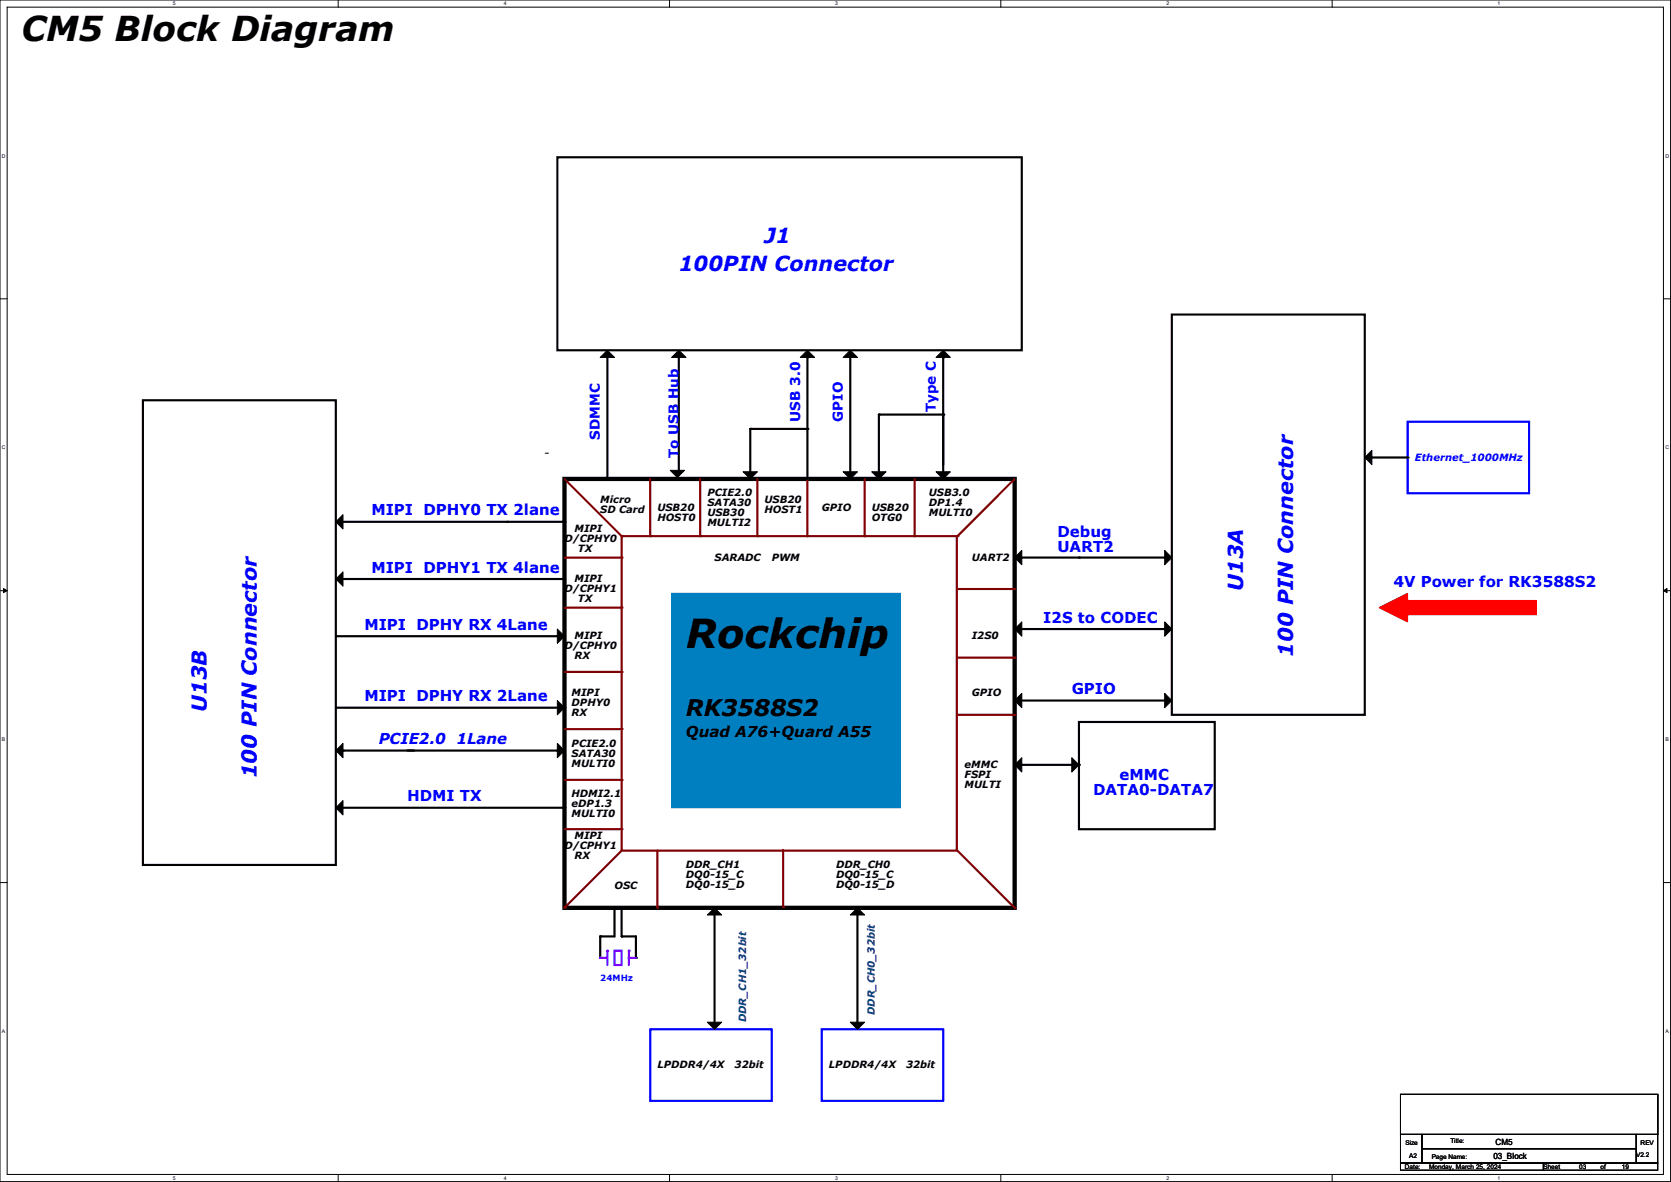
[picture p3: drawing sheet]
<svg xmlns="http://www.w3.org/2000/svg" width="297mm" height="210mm" viewBox="0 0 297 210" stroke-linecap="round" stroke-linejoin="round" font-family="sans-serif">
<g fill="none" stroke="#000" stroke-width=".18">
<path d="M0 0h296.9v209.9h-296.9zM1.3 1.3h294.4v207.4h-294.4zM60.1 0v1.3M119 0v1.3M177.9 0v1.3M236.8 0v1.3M0 53.1h1.3M295.7 53.1h1.2M0 104.9h1.3M.6 104.6l.7 .3-.7 .4zM295.7 104.9l.6-.3v.7zM295.7 104.9h1.2"/>
<path d="M0 156.8h1.3M295.7 156.8h1.2M60.1 208.7v1.2M119 208.7v1.2M177.9 208.7v1.2M236.8 208.7v1.2"/>
</g>
<path d="M.6 104.6l.7 .3-.7 .4zM295.7 104.9l.6-.3v.7z" fill="#000"/>
<path d="M100.3 85.1h80v76.2h-80z" fill="none" stroke="#000" stroke-width=".76"/>
<path d="M110.5 95.3h59.6v55.8h-59.6z" fill="none" stroke="#7f0000" stroke-width=".38"/>
<path d="M250.2 106.7h22.9v2.5h-22.9z" fill-rule="evenodd" fill="#f00"/>
<path d="M250.2 106.7h22.9v2.5h-22.9z" fill="none" stroke="#f00" stroke-width=".18"/>
<path d="M146.1 182.9h21.5v12.7h-21.5z" fill="none" stroke="#00f" stroke-width=".38"/>
<path d="M109.2 168.9h1.3v2.6h-1.3z" fill="none" stroke="#7f00ff" stroke-width=".38"/>
<path d="M120.7 62.2l1.2 1.3h-2.5l1.3-1.3v1.3z" fill-rule="evenodd" fill="#000"/>
<path d="M120.7 62.2l1.2 1.3h-2.5l1.3-1.3v1.3z" fill="none" stroke="#000" stroke-width=".18"/>
<path d="M245.1 108l5.1-2.6v5.1z" fill-rule="evenodd" fill="#f00"/>
<path d="M245.1 108l5.1-2.6v5.1z" fill="none" stroke="#f00" stroke-width=".18"/>
<path d="M120.7 62.7v21.1M61 92.7h29.2" fill="none" stroke="#000" stroke-width=".38"/>
<g fill="#000">
<circle cx="120.7" cy="62.7" r=".19"/>
<circle cx="90.2" cy="92.7" r=".19"/>
</g>
<g fill="#000">
<path d="M59.7 92.7l1.3-1.3v2.6z" fill-rule="evenodd"/>
<path d="M119.1 83.6h2.6l-1.3 1.2z" fill-rule="evenodd"/>
</g>
<path d="M59.7 92.7l1.3-1.3v2.6zM96.9 80.5h.4M97.3 80.5h.1M119.1 83.6h2.6l-1.3 1.2z" fill="none" stroke="#000" stroke-width=".18"/>
<path d="M100.3 85.1l10.2 10.2" fill="none" stroke="#7f0000" stroke-width=".38"/>
<circle cx="110.5" cy="95.3" r=".19" fill="#7f0000"/>
<path d="M115.6 85.1v10.2" fill="none" stroke="#7f0000" stroke-width=".38"/>
<circle cx="115.6" cy="95.3" r=".19" fill="#7f0000"/>
<path d="M124.5 85.1v10.2" fill="none" stroke="#7f0000" stroke-width=".38"/>
<circle cx="124.5" cy="95.3" r=".19" fill="#7f0000"/>
<path d="M134.6 85.1v10.2" fill="none" stroke="#7f0000" stroke-width=".38"/>
<circle cx="134.6" cy="95.3" r=".19" fill="#7f0000"/>
<path d="M143.5 85.1v10.2" fill="none" stroke="#7f0000" stroke-width=".38"/>
<circle cx="143.5" cy="95.3" r=".19" fill="#7f0000"/>
<path d="M162.6 85.1v10.2" fill="none" stroke="#7f0000" stroke-width=".38"/>
<circle cx="162.6" cy="95.3" r=".19" fill="#7f0000"/>
<path d="M180.3 85.1l-10.1 10.2" fill="none" stroke="#7f0000" stroke-width=".38"/>
<circle cx="170.2" cy="95.3" r=".19" fill="#7f0000"/>
<path d="M90.2 92.7h10.1" fill="none" stroke="#000" stroke-width=".38"/>
<circle cx="100.3" cy="92.7" r=".19" fill="#000"/>
<path d="M100.3 99.1h10.2" fill="none" stroke="#7f0000" stroke-width=".38"/>
<circle cx="110.5" cy="99.1" r=".19" fill="#7f0000"/>
<path d="M170.2 104.6h10.1" fill="none" stroke="#7f0000" stroke-width=".38"/>
<circle cx="180.3" cy="104.6" r=".19" fill="#7f0000"/>
<g fill="#000">
<path d="M61 101.6v2.5l-1.3-1.2z" fill-rule="evenodd"/>
<path d="M59.7 143.5l1.3-1.3v2.6z" fill-rule="evenodd"/>
</g>
<path d="M61 101.6v2.5l-1.3-1.2zM59.7 143.5l1.3-1.3v2.6z" fill="none" stroke="#000" stroke-width=".18"/>
<path d="M100.3 108h10.2" fill="none" stroke="#7f0000" stroke-width=".38"/>
<circle cx="110.5" cy="108" r=".19" fill="#7f0000"/>
<path d="M61 102.9h39.3M61 143.5h39.3" fill="none" stroke="#000" stroke-width=".38"/>
<g fill="#000">
<circle cx="100.3" cy="102.9" r=".19"/>
<circle cx="100.3" cy="143.5" r=".19"/>
</g>
<path d="M99.1 111.8l1.2 1.2-1.2 1.3z" fill-rule="evenodd" fill="#000"/>
<path d="M99.1 111.8l1.2 1.2-1.2 1.3z" fill="none" stroke="#000" stroke-width=".18"/>
<path d="M170.2 116.8h10.1" fill="none" stroke="#7f0000" stroke-width=".38"/>
<circle cx="180.3" cy="116.8" r=".19" fill="#7f0000"/>
<path d="M100.3 119.4h10.2" fill="none" stroke="#7f0000" stroke-width=".38"/>
<circle cx="110.5" cy="119.4" r=".19" fill="#7f0000"/>
<path d="M109.2 161.3v5.1h-2.5v3.8M110.5 161.3v5.1h2.5v3.8" fill="none" stroke="#000" stroke-width=".38"/>
<g fill="#000">
<circle cx="106.7" cy="170.2" r=".19"/>
<circle cx="106.7" cy="166.4" r=".19"/>
<circle cx="109.2" cy="161.3" r=".19"/>
<circle cx="110.5" cy="161.3" r=".19"/>
<circle cx="110.5" cy="166.4" r=".19"/>
<circle cx="113" cy="170.2" r=".19"/>
</g>
<path d="M111.8 168.9v2.6" fill="none" stroke="#7f00ff" stroke-width=".38"/>
<circle cx="111.8" cy="168.9" r=".19" fill="#7f00ff"/>
<path d="M108 168.9v2.6" fill="none" stroke="#7f00ff" stroke-width=".38"/>
<circle cx="108" cy="168.9" r=".19" fill="#7f00ff"/>
<path d="M111.8 170.2h1.2" fill="none" stroke="#7f00ff" stroke-width=".38"/>
<circle cx="111.8" cy="170.2" r=".19" fill="#7f00ff"/>
<path d="M106.7 170.2h1.3" fill="none" stroke="#7f00ff" stroke-width=".38"/>
<circle cx="106.7" cy="170.2" r=".19" fill="#7f00ff"/>
<path d="M170.2 127h10.1" fill="none" stroke="#7f0000" stroke-width=".38"/>
<circle cx="180.3" cy="127" r=".19" fill="#7f0000"/>
<path d="M99.1 124.5l1.2 1.2-1.2 1.3z" fill-rule="evenodd" fill="#000"/>
<path d="M99.1 124.5l1.2 1.2-1.2 1.3z" fill="none" stroke="#000" stroke-width=".18"/>
<path d="M100.3 129.5h10.2" fill="none" stroke="#7f0000" stroke-width=".38"/>
<circle cx="110.5" cy="129.5" r=".19" fill="#7f0000"/>
<path d="M59.7 125.7h40.6" fill="none" stroke="#000" stroke-width=".38"/>
<circle cx="100.3" cy="125.7" r=".19" fill="#000"/>
<path d="M100.3 138.6h10.2" fill="none" stroke="#7f0000" stroke-width=".38"/>
<circle cx="110.5" cy="138.6" r=".19" fill="#7f0000"/>
<g fill="#000">
<path d="M180.3 135.9l1.3-1.3v2.6z" fill-rule="evenodd"/>
<circle cx="158.7" cy="139.7" r="1.25"/>
</g>
<g fill="none" stroke="#000" stroke-width=".18">
<path d="M180.3 135.9l1.3-1.3v2.6z"/>
<circle cx="158.7" cy="139.7" r="1.25"/>
</g>
<path d="M100.3 147.3h10.2" fill="none" stroke="#7f0000" stroke-width=".38"/>
<circle cx="110.5" cy="147.3" r=".19" fill="#7f0000"/>
<path d="M110.5 151.1l-10.2 10.2" fill="none" stroke="#7f0000" stroke-width=".38"/>
<circle cx="100.3" cy="161.3" r=".19" fill="#7f0000"/>
<path d="M139.2 151v10.2" fill="none" stroke="#7f0000" stroke-width=".38"/>
<circle cx="139.2" cy="161.2" r=".19" fill="#7f0000"/>
<path d="M170.2 151.1l10.1 10.2" fill="none" stroke="#7f0000" stroke-width=".38"/>
<circle cx="180.3" cy="161.3" r=".19" fill="#7f0000"/>
<path d="M116.8 151.1v10.2" fill="none" stroke="#7f0000" stroke-width=".38"/>
<circle cx="116.8" cy="161.3" r=".19" fill="#7f0000"/>
<g fill="none" stroke="#000" stroke-width=".38">
<path d="M99.1 27.9h82.5v34.3h-82.5zM208.3 55.9h34.3v71.1h-34.3zM25.4 71.1h34.3v82.6h-34.3zM108 62.7v22.4M143.5 76.2h-10.1v7.6M143.5 63.5v21.6M167.6 63.5v20.3M167.6 73.7h-11.4v10.1M180.3 99.1h26.7M243.8 81.3h6.4M59.7 113h39.4M180.3 111.8h26.7"/>
<path d="M61 133.4h38.1M180.3 124.5h26.7M181.6 135.9h10.2M127 162.6v20M152.4 162.6v20"/>
</g>
<g fill="#000">
<circle cx="108" cy="62.7" r=".19"/>
<circle cx="133.4" cy="76.2" r=".19"/>
<circle cx="143.5" cy="76.2" r=".19"/>
<circle cx="143.5" cy="63.5" r=".19"/>
<circle cx="156.2" cy="73.7" r=".19"/>
<circle cx="167.6" cy="63.5" r=".19"/>
<circle cx="167.6" cy="73.7" r=".19"/>
<circle cx="191.8" cy="99.1" r=".19"/>
<circle cx="207" cy="99.1" r=".19"/>
<circle cx="250.2" cy="81.3" r=".19"/>
<circle cx="99.1" cy="113" r=".19"/>
<circle cx="207" cy="111.8" r=".19"/>
<circle cx="61" cy="133.4" r=".19"/>
<circle cx="99.1" cy="133.4" r=".19"/>
<circle cx="191.8" cy="135.9" r=".19"/>
<circle cx="207" cy="124.5" r=".19"/>
<circle cx="127" cy="182.6" r=".19"/>
<circle cx="152.4" cy="182.6" r=".19"/>
</g>
<g fill="#000">
<path d="M108 62.2l1.2 1.3h-2.5z" fill-rule="evenodd"/>
<path d="M143.5 62.2l1.3 1.3h-2.6z" fill-rule="evenodd"/>
<path d="M167.6 62.2l1.3 1.3h-2.5z" fill-rule="evenodd"/>
<path d="M132.1 83.8h2.5l-1.2 1.3z" fill-rule="evenodd"/>
<path d="M154.9 83.8h2.6l-1.3 1.3z" fill-rule="evenodd"/>
<path d="M166.4 83.8h2.5l-1.3 1.3z" fill-rule="evenodd"/>
<path d="M207 97.8l1.3 1.3-1.3 1.2z" fill-rule="evenodd"/>
<path d="M242.6 81.3l1.2-1.3v2.6z" fill-rule="evenodd"/>
<path d="M207 110.5l1.3 1.3-1.3 1.2z" fill-rule="evenodd"/>
<path d="M61 132.1v2.5l-1.3-1.2z" fill-rule="evenodd"/>
<path d="M99.1 132.1l1.2 1.3h-1.2h1.2l-1.2 1.2z" fill-rule="evenodd"/>
<path d="M207 123.2l1.3 1.3-1.3 1.2z" fill-rule="evenodd"/>
<path d="M127 161.3l1.3 1.3h-2.6z" fill-rule="evenodd"/>
<path d="M152.4 161.3l1.3 1.3h-2.6z" fill-rule="evenodd"/>
<path d="M125.7 181.6h2.6l-1.3 1.3z" fill-rule="evenodd"/>
<path d="M151.1 181.6h2.6l-1.3 1.3z" fill-rule="evenodd"/>
</g>
<g fill="none" stroke="#000" stroke-width=".18">
<path d="M108 62.2l1.2 1.3h-2.5zM143.5 62.2l1.3 1.3h-2.6zM167.6 62.2l1.3 1.3h-2.5zM132.1 83.8h2.5l-1.2 1.3zM154.9 83.8h2.6l-1.3 1.3zM166.4 83.8h2.5l-1.3 1.3zM207 97.8l1.3 1.3-1.3 1.2zM242.6 81.3l1.2-1.3v2.6zM207 110.5l1.3 1.3-1.3 1.2zM61 132.1v2.5l-1.3-1.2zM99.1 132.1l1.2 1.3h-1.2h1.2l-1.2 1.2zM207 123.2l1.3 1.3-1.3 1.2z"/>
<path d="M127 161.3l1.3 1.3h-2.6zM152.4 161.3l1.3 1.3h-2.6zM125.7 181.6h2.6l-1.3 1.3zM151.1 181.6h2.6l-1.3 1.3z"/>
</g>
<path d="M250.2 74.9h21.6v12.7h-21.6zM115.6 182.9h21.6v12.7h-21.6z" fill="none" stroke="#00f" stroke-width=".38"/>
<path d="M153.7 85.1v10.2" fill="none" stroke="#7f0000" stroke-width=".38"/>
<circle cx="153.7" cy="95.3" r=".19" fill="#7f0000"/>
<g fill="#000">
<path d="M151.1 62.2l1.3 1.3h-2.5z" fill-rule="evenodd"/>
<path d="M149.9 83.8h2.5l-1.3 1.3z" fill-rule="evenodd"/>
<path d="M180.3 99.1l1.3-1.3v2.5z" fill-rule="evenodd"/>
<path d="M180.3 111.8l1.3-1.3v2.5z" fill-rule="evenodd"/>
<path d="M180.3 124.5l1.3-1.3v2.5z" fill-rule="evenodd"/>
<path d="M190.5 134.6l1.3 1.3-1.3 1.3z" fill-rule="evenodd"/>
</g>
<path d="M151.1 62.2l1.3 1.3h-2.5zM149.9 83.8h2.5l-1.3 1.3zM180.3 99.1l1.3-1.3v2.5zM180.3 111.8l1.3-1.3v2.5zM180.3 124.5l1.3-1.3v2.5zM190.5 134.6l1.3 1.3-1.3 1.3z" fill="none" stroke="#000" stroke-width=".18"/>
<path d="M151.1 62.7v22.4M191.8 128.3h24.1v19h-24.1z" fill="none" stroke="#000" stroke-width=".38"/>
<circle cx="151.1" cy="62.7" r=".19" fill="#000"/>
<path d="M119.4 105.4h40.6v38.1h-40.6z" fill-rule="evenodd" fill="#007fc0"/>
<path d="M119.4 105.4h40.6v38.1h-40.6z" fill="none" stroke="#007fc0" stroke-width=".18"/>
<path d="M248.9 194.4h45.7v7.2h-45.7zM248.9 201.6h3.8v5h-3.8zM248.9 206.6h25.4v1.3h-25.4zM252.7 201.6h38.1v2.5h-38.1zM252.7 204.1h38.1v2.5h-38.1zM274.3 206.6h20.3v1.3h-20.3zM290.8 201.6h3.8v5h-3.8z" fill="none" stroke="#000" stroke-width=".18"/>
<text font-size="7.1" x="121.9" y="115.1">Rockchip</text>
<text font-size="6.1" x="3.8" y="7.4">CM5 Block Diagram</text>
<text font-size="4.1" x="121.9" y="127.3">RK3588S2</text>
<g font-size="3.7" fill="#00f">
<text x="135.9" y="43.1">J1</text>
<text x="120.6" y="48.2">100PIN Connector</text>
<text x="220.9" y="105" transform="rotate(-90 220.9 105)">U13A</text>
<text x="229.8" y="116.7" transform="rotate(-90 229.8 116.7)">100 PIN Connector</text>
<text x="36.8" y="126.5" transform="rotate(-90 36.8 126.5)">U13B</text>
<text x="45.7" y="138.3" transform="rotate(-90 45.7 138.3)">100 PIN Connector</text>
</g>
<g font-size="2.7" fill="#00f">
<text x="66" y="91.6">MIPI DPHY0 TX 2lane</text>
<text x="188" y="95.4">Debug</text>
<text x="66" y="101.7">MIPI DPHY1 TX 4lane</text>
<text x="188" y="98">UART2</text>
<text x="247.6" y="104.3">4V Power for RK3588S2</text>
<text x="64.8" y="111.9">MIPI DPHY RX 4Lane</text>
<text x="185.4" y="110.6">I2S to CODEC</text>
<text x="64.8" y="124.6">MIPI DPHY RX 2Lane</text>
<text x="190.5" y="123.3">GPIO</text>
<text x="67.3" y="132.2">PCIE2.0</text>
<text x="81.1" y="132.2">1Lane</text>
<text x="72.4" y="142.4">HDMI TX</text>
<text x="194.3" y="141.2">DATA0-DATA7</text>
<text x="199" y="138.6">eMMC</text>
</g>
<text font-size="2.7" x="121.9" y="130.9">Quad A76+Quard A55</text>
<g font-size="2.4" fill="#00f">
<text x="142.2" y="74.9" transform="rotate(-90 142.2 74.9)">USB 3.0</text>
<text x="149.8" y="74.9" transform="rotate(-90 149.8 74.9)">GPIO</text>
<text x="166.3" y="73.3" transform="rotate(-90 166.3 73.3)">Type C</text>
<text x="106.6" y="78.1" transform="rotate(-90 106.6 78.1)">SDMMC</text>
<text x="120.6" y="81.4" transform="rotate(-90 120.6 81.4)">To USB Hub</text>
</g>
<text font-size="1.8" fill="#00f" x="251.5" y="81.8">Ethernet_1000MHz</text>
<g font-size="1.8">
<text x="106.7" y="89.5">Micro</text>
<text x="125.7" y="88.2">PCIE2.0</text>
<text x="125.7" y="90">SATA30</text>
<text x="135.9" y="89.5">USB20</text>
<text x="165.1" y="88.2">USB3.0</text>
<text x="165.1" y="90">DP1.4</text>
<text x="102.1" y="94.5">MIPI</text>
<text x="106.7" y="91.2">SD Card</text>
<text x="116.8" y="90.7">USB20</text>
<text x="116.8" y="92.5">HOST0</text>
<text x="125.7" y="91.7">USB30</text>
<text x="125.7" y="93.5">MULTI2</text>
<text x="135.9" y="91.2">HOST1</text>
<text x="146" y="90.7">GPIO</text>
<text x="154.9" y="90.7">USB20</text>
<text x="154.9" y="92.5">OTG0</text>
<text x="165.1" y="91.7">MULTI0</text>
<text x="100.3" y="96.3">D/CPHY0</text>
<text x="102.7" y="98.1">TX</text>
<text x="127" y="99.6">SARADC</text>
<text x="137.2" y="99.6">PWM</text>
<text x="172.7" y="99.6">UART2</text>
<text x="100.3" y="105.2">D/CPHY1</text>
<text x="102.1" y="103.4">MIPI</text>
<text x="102.7" y="107">TX</text>
<text x="102.1" y="113.6">MIPI</text>
<text x="172.7" y="113.6">I2S0</text>
<text x="100.3" y="115.4">D/CPHY0</text>
<text x="102.1" y="117.1">RX</text>
<text x="101.6" y="123.7">MIPI</text>
<text x="101.6" y="125.5">DPHY0</text>
<text x="172.7" y="123.7">GPIO</text>
<text x="101.6" y="127.3">RX</text>
<text x="101.6" y="132.6">PCIE2.0</text>
<text x="101.6" y="134.4">SATA30</text>
<text x="101.6" y="136.2">MULTI0</text>
<text x="171.4" y="136.4">eMMC</text>
<text x="101.6" y="141.5">HDMI2.1</text>
<text x="101.6" y="143.3">eDP1.3</text>
<text x="171.4" y="138.2">FSPI</text>
<text x="171.4" y="140">MULTI</text>
<text x="101.6" y="145.1">MULTI0</text>
<text x="102.1" y="149.1">MIPI</text>
<text x="100.3" y="150.9">D/CPHY1</text>
<text x="102.1" y="152.7">RX</text>
<text x="121.9" y="154.2">DDR_CH1</text>
<text x="121.9" y="156">DQ0-15_C</text>
<text x="148.6" y="154.2">DDR_CH0</text>
<text x="148.6" y="156">DQ0-15_C</text>
<text x="109.2" y="158">OSC</text>
<text x="121.9" y="157.8">DQ0-15_D</text>
<text x="148.6" y="157.8">DQ0-15_D</text>
<text x="116.8" y="189.8">LPDDR4/4X</text>
<text x="130.6" y="189.8">32bit</text>
<text x="147.3" y="189.8">LPDDR4/4X</text>
<text x="161" y="189.8">32bit</text>
</g>
<g font-size="1.8" fill="#003f7f">
<text x="132.6" y="181.6" transform="rotate(-90 132.6 181.6)">DDR_CH1_32bit</text>
<text x="155.5" y="180.3" transform="rotate(-90 155.5 180.3)">DDR_CH0_32bit</text>
</g>
<text font-size="1.5" fill="#00f" x="106.7" y="174.3">24MHz</text>
<g font-size="1.5">
<text x="265.8" y="203.5">CM5</text>
<text x="265.4" y="205.9">03_Block</text>
</g>
<g font-size="1.1">
<text x="249.8" y="203.4">Size</text>
<text x="257.8" y="203.2">Title:</text>
<text x="291.6" y="203.4">REV</text>
<text x="249.7" y="207.7">Date:</text>
<text x="250.4" y="205.8">A2</text>
<text x="254" y="207.7">Monday, March 25, 2024</text>
<text x="254.5" y="206">Page Name:</text>
<text x="274.3" y="207.7">Sheet</text>
<text x="280.7" y="207.7">03</text>
<text x="284.5" y="207.7">of</text>
<text x="288.3" y="207.7">19</text>
<text x="290.8" y="205.6">V2.2</text>
</g>
<g font-size=".9">
<text x="30.7" y=".9">5</text>
<text x="89.5" y=".9">4</text>
<text x="148.4" y=".9">3</text>
<text x="207.3" y=".9">2</text>
<text x="266.2" y=".9">1</text>
<text x=".3" y="28">D</text>
<text x="296" y="28">D</text>
<text x=".3" y="79.8">C</text>
<text x="296" y="79.8">C</text>
<text x=".3" y="131.7">B</text>
<text x="296" y="131.7">B</text>
<text x=".3" y="183.5">A</text>
<text x="296" y="183.5">A</text>
<text x="30.7" y="209.6">5</text>
<text x="89.5" y="209.6">4</text>
<text x="148.4" y="209.6">3</text>
<text x="207.3" y="209.6">2</text>
<text x="266.2" y="209.6">1</text>
</g>
</svg>
